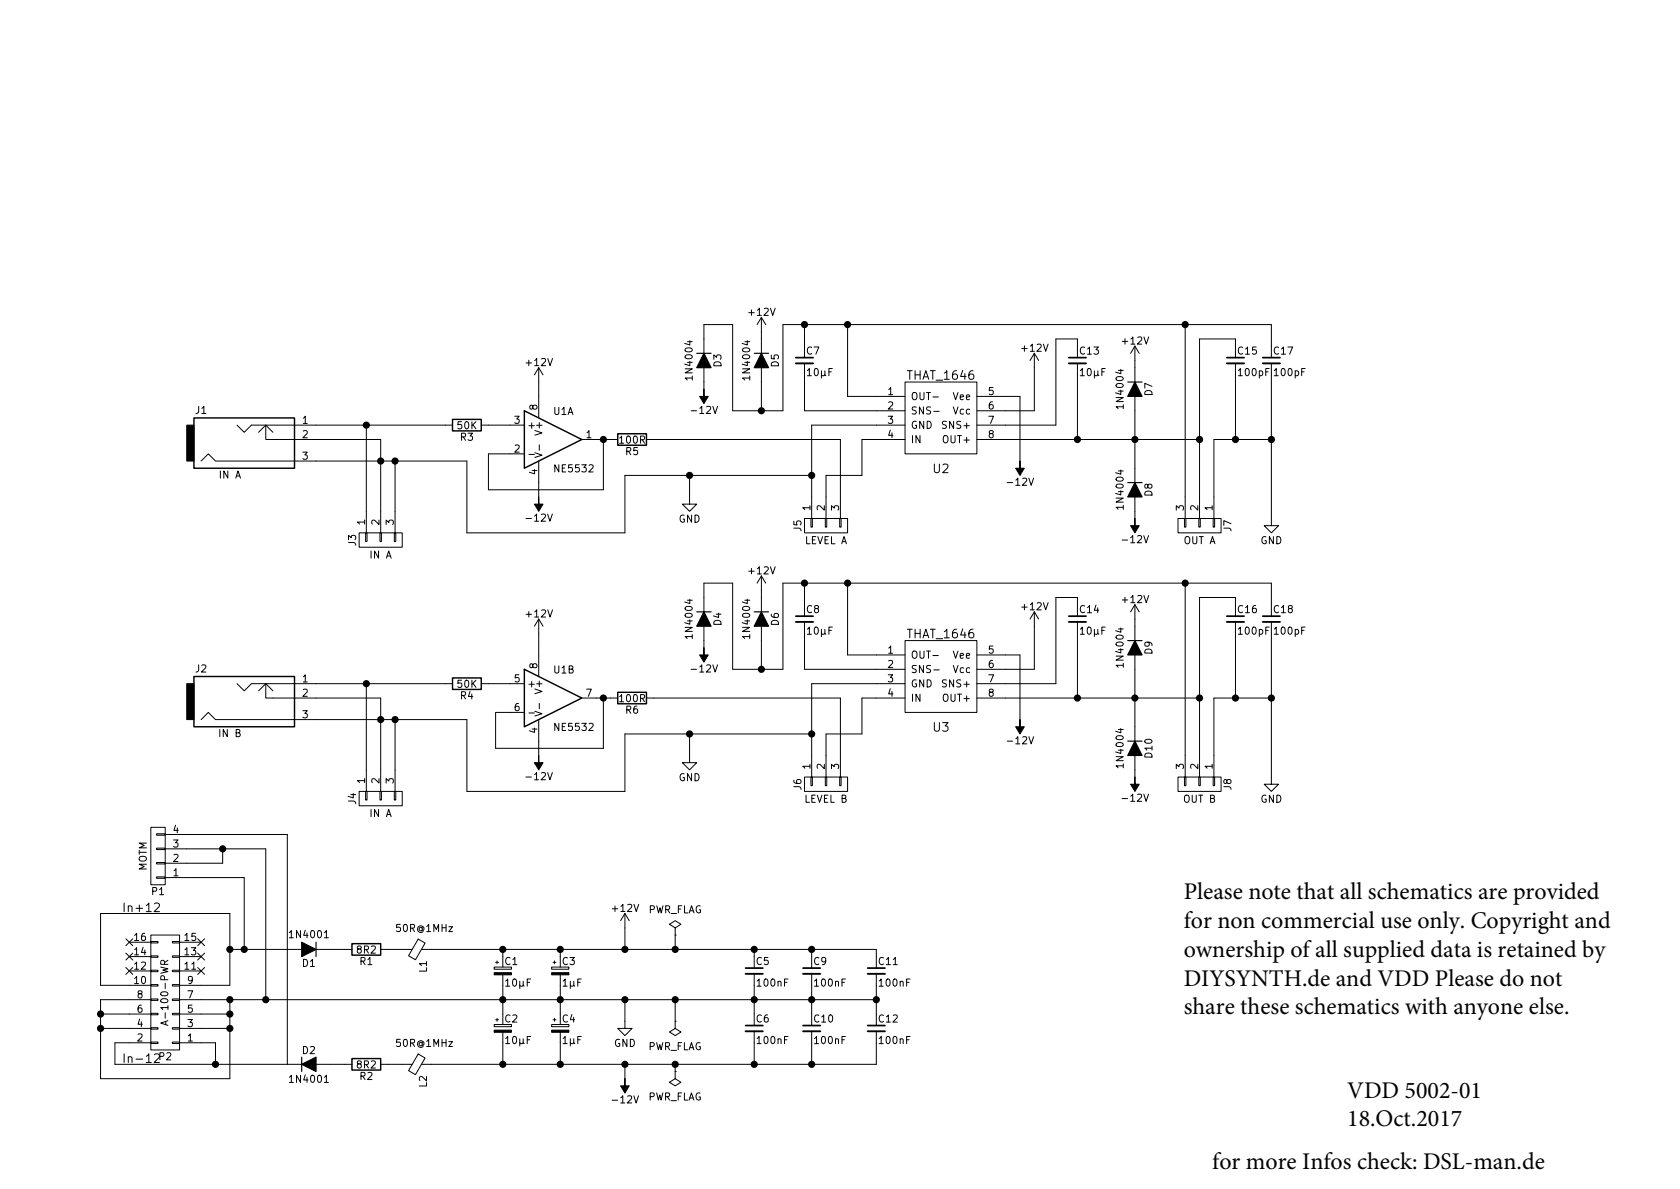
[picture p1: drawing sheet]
<svg xmlns="http://www.w3.org/2000/svg" width="297mm" height="210mm" viewBox="0 0 297 210" stroke-linecap="round" stroke-linejoin="round" font-family="sans-serif">
<g fill="none" stroke="#000" stroke-width=".18">
<path d="M134.6 56.1l-.7 1.3M134.6 56.1v16.5M134.6 56.1l.8 1.3M142.2 57.4v3.8M149.9 57.4v12.7h10.1M209.5 57.4v34.3M41.9 75.2l1.3 1.2 1.2-1.2h35.6M45.7 76.4l1.3-1.2 1.3 1.2M47 75.2v2.5h20.3v16.5M64.8 75.2v19M85.1 75.2h7.6M95.2 65l-.7 1.3"/>
<path d="M95.2 65v8.9M95.2 65l.8 1.3M95.4 78.7v.9M102.9 77.7h6.3M106.7 77.7v8.9h-20.3v-6.3h6.3M114.3 77.7h34.3v14M142.2 64.3v8.3h17.8M160 67.6h12.7v12.7h-12.7zM160 75.2h-16.5v16.5M160 77.7h-7.6v6.4h-6.4v7.6M164.9 70.2h1M165.1 72.7h1"/>
<path d="M172.7 70.1h7.6v11.4M172.7 77.7h39.4M182.9 62.5v10.1h-10.2M182.9 62.5l.7 1.2M182.9 62.5l-.8 1.2M190.5 61.2v-1.3h-3.8v15.3h-14M190.5 64.3v13.4M200.7 61.2v30.5M200.7 61.2l.7 1.3M200.7 61.2l-.8 1.3M218.4 61.2v-1.3h-6.3v31.8M218.4 64.3v13.4"/>
<path d="M224.8 77.7h-10.2v14M224.8 64.3v28.7h1.3l-1.3 1.2-1.3-1.2h1.3M224.8 61.2v-3.8h-86.4v15.2h-8.9v-15.2h-5v11.4M35.6 81.5l1.2-1.2 1.3 1.2h44.4v12.7h28v-10.1h33M63.5 94.2h7.6v2.6h-7.6zM64.6 94.2h.3v1.6h-.3zM67.2 94.2h.2v1.6h-.2zM69.7 94.2h.3v1.6h-.3zM69.8 81.5v12.7M93.5 80.4h1M94.6 80.1l1.2 .4-1.2 .4M95.2 81.5v6.4"/>
<path d="M121.9 84.1v5h1.3l-1.3 1.3-1.2-1.3h1.2M142.2 91.7h7.7v2.5h-7.7zM143.4 91.7h.2v1.5h-.2zM145.9 91.7h.3v1.5h-.3zM148.5 91.7h.2v1.5h-.2zM208.3 91.7h7.6v2.5h-7.6zM209.4 91.7h.3v1.5h-.3zM212 91.7h.2v1.5h-.2zM214.5 91.7h.3v1.5h-.3zM95.2 109.5l-.7 1.2M95.2 109.5v10.1M95.2 109.5l.8 1.2"/>
<path d="M134.6 101.8l-.7 1.3M134.6 101.8v16.6M134.6 101.8l.8 1.3M142.2 110v8.4h17.8M142.2 103.1v3.8M149.9 103.1v12.7h10.1M160 113.3h12.7v12.7h-12.7zM164.9 115.9h1M165.1 118.5h1M172.7 115.8h7.6v11.4M182.9 108.2v10.2h-10.2M182.9 108.2l.7 1.3"/>
<path d="M182.9 108.2l-.8 1.3M190.5 106.9v-1.2h-3.8v15.2h-14M190.5 110v13.4M200.7 106.9v30.5M200.7 106.9l.7 1.3M200.7 106.9l-.8 1.3M209.5 103.1v34.3M218.4 106.9v-1.2h-6.3v31.7M218.4 110v13.4M224.8 110v28.7h1.3l-1.3 1.2-1.3-1.2h1.3M224.8 106.9v-3.8h-86.4v15.3h-8.9v-15.3h-5v11.4M35.6 127.2l1.2-1.2 1.3 1.2h44.4v12.7h28v-10.1h33"/>
<path d="M41.9 120.9l1.3 1.3 1.2-1.3h35.6M45.7 122.2l1.3-1.3 1.3 1.3M47 120.9v2.5h20.3v16.5M63.5 139.9h7.6v2.6h-7.6zM64.6 139.9h.3v1.6h-.3zM64.8 120.9v19M67.2 139.9h.2v1.6h-.2zM69.7 139.9h.3v1.6h-.3zM69.8 127.2v12.7M85.1 120.9h7.6M93.5 126.1h1M94.6 125.8l1.2 .4-1.2 .4"/>
<path d="M95.2 127.2v6.4M95.4 124.4v.9M102.9 123.4h6.3M106.7 123.4v8.9h-19.1v-6.3h5.1M114.3 123.4h34.3v14M121.9 129.8v5.1h1.3l-1.3 1.2-1.2-1.2h1.2M142.2 137.4h7.7v2.5h-7.7zM143.4 137.4h.2v1.5h-.2zM145.9 137.4h.3v1.5h-.3zM148.5 137.4h.2v1.5h-.2zM160 120.9h-16.5v16.5M160 123.4h-7.6v6.4h-6.4v7.6"/>
<path d="M172.7 123.4h39.4M208.3 137.4h7.6v2.5h-7.6zM209.4 137.4h.3v1.5h-.3zM212 137.4h.2v1.5h-.2zM214.5 137.4h.3v1.5h-.3zM224.8 123.4h-10.2v14M26.7 146.3h2.5v10.2h-2.5zM27.3 159.8l.2-.1h.4l.2 .1 .1 .3-.1 .2-.8 .9h.9M27.7 147.4h1.5v.3h-1.5zM27.7 150h1.5v.2h-1.5zM27.7 152.5h1.5v.3h-1.5zM27.7 155.1h1.5v.2h-1.5z"/>
<path d="M29.2 155.2h14v12.7M29.2 150.1h17.8v26.7M29.2 147.6h21.6v40.6M39.4 150.1v2.5h-10.2M17.8 179.3h8.9M22.3 166l1.2 1.2M22.3 168.5l1.2 1.3M22.3 171.1l1.2 1.2M22.9 171.7h3.8M22.9 169.2h3.8M22.9 166.6h3.8M23.5 166l-1.2 1.2"/>
<path d="M23.5 168.5l-1.2 1.3M23.5 171.1l-1.2 1.2M26.7 176.8h-8.9v13.9h22.8v-13.9M26.7 174.2h-8.9v-12.7h22.8v12.7h-8.9M26.7 165.3h5v20.4h-5zM26.7 166.5h1.2v.2h-1.2zM26.7 169h1.2v.3h-1.2zM26.7 171.6h1.2v.2h-1.2zM26.7 174.1h1.2v.3h-1.2zM26.7 176.7h1.2v.2h-1.2zM26.7 179.2h1.2v.2h-1.2zM29.1 170.5l-.1-.6h-.5l-.1 .6h1.3"/>
<path d="M29.7 169.8l-.6 .4M30.5 166.5h1.2v.2h-1.2zM30.5 169h1.2v.3h-1.2zM30.5 171.6h1.2v.2h-1.2zM30.5 174.1h1.2v.3h-1.2zM30.5 176.7h1.2v.2h-1.2zM30.5 179.2h1.2v.2h-1.2zM31.7 179.3h8.9M31.7 176.8h123.2M31.7 171.7h3.9M31.7 169.2h3.9M31.7 166.6h3.9"/>
<path d="M35 166l1.2 1.2M35 168.5l1.2 1.3M35 171.1l1.2 1.2M36.2 166l-1.2 1.2M36.2 168.5l-1.2 1.3M36.2 171.1l-1.2 1.2M40.6 167.9h21.6M57.4 165.8h.7M67.3 167.9h5.6M73.9 166.1l1.3 .7-1.7 2.9-1.3-.7zM74.5 167.9h80.4v1.3M87.4 171h3v.4h-3z"/>
<path d="M87.6 170.2h.5M87.9 169.9v.5M88.9 167.9v1.3M88.9 172.4v6.9M97.5 171h3.1v.4h-3.1zM97.8 170.2h.5M98 169.9v.5M99.1 167.9v1.3M99.1 172.4v6.9M110.5 176.8v5.1h1.3l-1.3 1.2-1.3-1.2h1.3M110.5 161.5v6.4M110.5 161.5l.8 1.3"/>
<path d="M110.5 161.5l-.8 1.3M119.4 165.3h.1M119.4 164.1l1-.7-1-.6-1 .6 1 .7v1.2M119.4 165.3v2.6M119.4 176.8v3.8M133.3 167.9v1.3M133.3 172.2v7.1M143.5 167.9v1.3M143.5 172.2v7.1M154.9 172.2v7.1M17.8 181.9h8.9M26.7 184.4h-6.4v3.8h41.9"/>
<path d="M26.7 181.7h1.2v.3h-1.2zM26.7 184.3h1.2v.2h-1.2zM27.3 186.5l.2-.1h.4l.2 .1 .1 .3-.1 .2-.8 .9h.9M29.3 180.6v.6M29.7 180.5l-1.3 .4 1.3 .4M30.5 181.7h1.2v.3h-1.2zM30.5 184.3h1.2v.2h-1.2zM31.7 184.4h6.4v3.8M31.7 181.9h8.9M57.4 191.4h.7M67.3 188.2h5.6M73.9 186.4l1.3 .7-1.7 2.9-1.3-.7z"/>
<path d="M87.4 181.2h3v.4h-3zM87.6 180.3h.5M87.9 180.1v.5M88.9 182.5v5.7M97.5 181.2h3.1v.4h-3.1zM97.8 180.3h.5M98 180.1v.5M99.1 182.5v5.7M110.5 188.2v2.5M119.4 180.6h.1M119.4 180.6v1.3l1 .6-1 .6-1-.6 1-.6M119.4 189.5h.1"/>
<path d="M119.4 189.5v1.2l1 .7-1 .6-1-.6 1-.7M119.4 188.2v1.3M133.3 182.4v5.8M143.5 182.4v5.8M154.9 182.4v5.8h-80.4"/>
</g>
<path d="M123.2 62.5h2.5M133.3 62.5h2.6M199.4 67.6h2.5M199.4 85.3h2.5M123.2 108.2h2.5M133.3 108.2h2.6M199.4 113.3h2.5M199.4 131.1h2.5M55.9 166.6v2.6M53.3 186.9v2.6" fill="none" stroke="#000" stroke-width=".2"/>
<path d="M124.5 62.5l1.2 2.5h-2.5zM134.6 62.5l1.3 2.5h-2.6zM200.7 67.6l1.2 2.5h-2.5zM200.7 85.3l1.2 2.6h-2.5zM124.5 108.2l1.2 2.5h-2.5zM134.6 108.2l1.3 2.5h-2.6zM200.7 113.3l1.2 2.5h-2.5zM200.7 131.1l1.2 2.5h-2.5zM53.3 166.6l2.6 1.3-2.6 1.3zM53.3 188.2l2.6-1.3v2.6z" fill="#000" stroke="#000" stroke-width=".2"/>
<g fill="#000" stroke="#000" stroke-width=".18">
<path d="M124.5 68.8v1.3h.7l-.7 1.3-.8-1.3h.8zM33 75.2h1.3v6.3h-1.3zM95.2 87.9v1.2h.8l-.8 1.3-.7-1.3h.7zM180.3 81.5v1.3h.8l-.8 1.3-.7-1.3h.7zM200.7 91.7v1.3h.7l-.7 1.2-.8-1.2h.8zM124.5 114.5v1.3h.7l-.7 1.3-.8-1.3h.8zM33 120.9h1.3v6.3h-1.3zM95.2 133.6v1.3h.8l-.8 1.2-.7-1.2h.7zM180.3 127.2v1.3h.8l-.8 1.3-.7-1.3h.7zM200.7 137.4v1.3h.7l-.7 1.2-.8-1.2h.8zM87.4 172h3v.4h-3zM97.5 172h3.1v.4h-3.1z"/>
<path d="M87.4 182.2h3v.3h-3zM97.5 182.2h3.1v.3h-3.1zM110.5 190.7v1.3h.8l-.8 1.3-.8-1.3h.8z"/>
</g>
<g fill="#000" stroke="#000" stroke-width=".25">
<circle cx="142.2" cy="57.4" r=".51"/>
<circle cx="149.9" cy="57.4" r=".51"/>
<circle cx="209.6" cy="57.4" r=".51"/>
<circle cx="64.8" cy="75.2" r=".51"/>
<circle cx="106.7" cy="77.7" r=".51"/>
<circle cx="134.6" cy="72.6" r=".51"/>
<circle cx="190.5" cy="77.7" r=".51"/>
<circle cx="200.7" cy="77.7" r=".51"/>
<circle cx="212.1" cy="77.7" r=".51"/>
<circle cx="218.4" cy="77.7" r=".51"/>
<circle cx="224.8" cy="77.7" r=".51"/>
<circle cx="67.3" cy="81.5" r=".51"/>
<circle cx="69.9" cy="81.5" r=".51"/>
<circle cx="121.9" cy="84.1" r=".51"/>
<circle cx="143.5" cy="84.1" r=".51"/>
<circle cx="134.6" cy="118.4" r=".51"/>
<circle cx="142.2" cy="103.1" r=".51"/>
<circle cx="149.9" cy="103.1" r=".51"/>
<circle cx="209.6" cy="103.1" r=".51"/>
<circle cx="64.8" cy="120.9" r=".51"/>
<circle cx="67.3" cy="127.2" r=".51"/>
<circle cx="69.9" cy="127.2" r=".51"/>
<circle cx="106.7" cy="123.4" r=".51"/>
<circle cx="121.9" cy="129.8" r=".51"/>
<circle cx="143.5" cy="129.8" r=".51"/>
<circle cx="190.5" cy="123.4" r=".51"/>
<circle cx="200.7" cy="123.4" r=".51"/>
<circle cx="212.1" cy="123.4" r=".51"/>
<circle cx="218.4" cy="123.4" r=".51"/>
<circle cx="224.8" cy="123.4" r=".51"/>
<circle cx="39.4" cy="150.1" r=".51"/>
<circle cx="17.8" cy="179.3" r=".51"/>
<circle cx="40.6" cy="167.9" r=".51"/>
<circle cx="40.6" cy="176.8" r=".51"/>
<circle cx="40.6" cy="179.3" r=".51"/>
<circle cx="43.2" cy="167.9" r=".51"/>
<circle cx="47" cy="176.8" r=".51"/>
<circle cx="88.9" cy="167.9" r=".51"/>
<circle cx="88.9" cy="176.8" r=".51"/>
<circle cx="99.1" cy="167.9" r=".51"/>
<circle cx="99.1" cy="176.8" r=".51"/>
<circle cx="110.5" cy="167.9" r=".51"/>
<circle cx="110.5" cy="176.8" r=".51"/>
<circle cx="119.4" cy="176.8" r=".51"/>
<circle cx="119.4" cy="167.9" r=".51"/>
<circle cx="133.4" cy="176.8" r=".51"/>
<circle cx="133.4" cy="167.9" r=".51"/>
<circle cx="143.5" cy="176.8" r=".51"/>
<circle cx="143.5" cy="167.9" r=".51"/>
<circle cx="154.9" cy="176.8" r=".51"/>
<circle cx="17.8" cy="181.9" r=".51"/>
<circle cx="38.1" cy="188.2" r=".51"/>
<circle cx="40.6" cy="181.9" r=".51"/>
<circle cx="88.9" cy="188.2" r=".51"/>
<circle cx="99.1" cy="188.2" r=".51"/>
<circle cx="110.5" cy="188.2" r=".51"/>
<circle cx="119.4" cy="188.2" r=".51"/>
<circle cx="133.3" cy="188.2" r=".51"/>
<circle cx="143.5" cy="188.2" r=".51"/>
</g>
<g fill="none" stroke="#000" stroke-width=".33">
<path d="M140.7 64.3h3.1M189 64.3h3M216.9 64.3h3.1M223.3 64.3h3M140.7 110h3.1M189 110h3M216.9 110h3.1M223.3 110h3M131.8 172.2h3.1M142 172.2h3M153.4 172.2h3.1M131.8 182.4h3.1"/>
<path d="M142 182.4h3M153.4 182.4h3.1"/>
</g>
<g fill="none" stroke="#000" stroke-width=".3">
<path d="M140.7 63.2h3.1M189 63.2h3M216.9 63.2h3.1M223.3 63.2h3M140.7 109h3.1M189 109h3M216.9 109h3.1M223.3 109h3M131.8 171.2h3.1M142 171.2h3M153.4 171.2h3.1M131.8 181.4h3.1"/>
<path d="M142 181.4h3M153.4 181.4h3.1"/>
</g>
<path d="M34.3 73.9h17.8v8.9h-17.8zM80 74.2h5.1v2h-5.1zM92.7 72.6l10.2 5.1-10.2 5.1zM109.2 76.7h5.1v2h-5.1zM34.3 119.6h17.8v8.9h-17.8zM80 119.9h5.1v2h-5.1zM92.7 118.4l10.2 5-10.2 5.1zM109.2 122.4h5.1v2.1h-5.1zM62.2 166.9h5.1v2h-5.1zM62.2 187.2h5.1v2h-5.1z" fill="none" stroke="#000" stroke-width=".25"/>
<g font-size="4.2">
<text x="209.3" y="159">Please note that all schematics are provided</text>
<text x="209.3" y="164.1">for non commercial use only. Copyright and</text>
<text x="209.3" y="169.2">ownership of all supplied data is retained by</text>
<text x="209.3" y="174.3">DIYSYNTH.de and VDD Please do not</text>
<text x="209.3" y="179.4">share these schematics with anyone else.</text>
<text x="238.2" y="194.1">VDD 5002-01</text>
<text x="238.2" y="199.2">18.Oct.2017</text>
<text x="214.3" y="206.6">for more Infos check: DSL-man.de</text>
</g>
<g font-size="2.1">
<text x="160.6" y="67.2">THAT_1646</text>
<text x="165" y="83.7">U2</text>
<text x="160.6" y="112.9">THAT_1646</text>
<text x="165" y="129.4">U3</text>
<text x="21.6" y="161.3">In+12</text>
<text x="21.6" y="188">In-12</text>
</g>
<g font-size="1.8">
<text x="132.5" y="55.8">+12V</text>
<text x="93.2" y="64.7">+12V</text>
<text x="127.5" y="64.9" transform="rotate(-90 127.5 64.9)">D3</text>
<text x="137.7" y="64.9" transform="rotate(-90 137.7 64.9)">D5</text>
<text x="142.6" y="62.7">C7</text>
<text x="180.8" y="62.2">+12V</text>
<text x="191" y="62.7">C13</text>
<text x="198.6" y="60.9">+12V</text>
<text x="218.9" y="62.7">C15</text>
<text x="225.3" y="62.7">C17</text>
<text x="122.5" y="66.8" transform="rotate(-90 122.5 66.8)">1N4004</text>
<text x="132.6" y="66.8" transform="rotate(-90 132.6 66.8)">1N4004</text>
<text x="142.8" y="66.5">10µF</text>
<text x="157" y="69.8">1</text>
<text x="161" y="70.7">OUT-</text>
<text x="168.6" y="70.7">Vee</text>
<text x="174.8" y="69.8">5</text>
<text x="191.1" y="66.5">10µF</text>
<text x="198.7" y="71.9" transform="rotate(-90 198.7 71.9)">1N4004</text>
<text x="203.7" y="69.9" transform="rotate(-90 203.7 69.9)">D7</text>
<text x="219.1" y="66.5">100pF</text>
<text x="225.5" y="66.5">100pF</text>
<text x="34.6" y="73.2">J1</text>
<text x="53.5" y="74.9">1</text>
<text x="53.5" y="77.5">2</text>
<text x="80.9" y="75.9">50K</text>
<text x="81.4" y="77.9">R3</text>
<text x="91" y="74.9">3</text>
<text x="93.2" y="75.8">+</text>
<text x="95" y="72.5" transform="rotate(-90 95 72.5)">8</text>
<text x="95.9" y="76.6" transform="rotate(-90 95.9 76.6)">V+</text>
<text x="97.8" y="73.3">U1A</text>
<text x="103.7" y="77.5">1</text>
<text x="122.6" y="73.2">-12V</text>
<text x="157" y="72.4">2</text>
<text x="157" y="74.9">3</text>
<text x="157" y="77.5">4</text>
<text x="161" y="73.3">SNS-</text>
<text x="161" y="75.8">GND</text>
<text x="167" y="75.8">SNS+</text>
<text x="168.6" y="73.3">Vcc</text>
<text x="174.8" y="72.4">6</text>
<text x="174.8" y="74.9">7</text>
<text x="174.8" y="77.5">8</text>
<text x="53.5" y="81.3">3</text>
<text x="91" y="80">2</text>
<text x="95" y="83.9" transform="rotate(-90 95 83.9)">4</text>
<text x="98.2" y="83.5">NE5532</text>
<text x="109.7" y="78.4">100R</text>
<text x="110.6" y="80.5">R5</text>
<text x="161" y="78.4">IN</text>
<text x="166.9" y="78.4">OUT+</text>
<text x="38.9" y="84.6">IN A</text>
<text x="178.5" y="85.9">-12V</text>
<text x="198.7" y="89.7" transform="rotate(-90 198.7 89.7)">1N4004</text>
<text x="203.7" y="87.7" transform="rotate(-90 203.7 87.7)">D8</text>
<text x="64.5" y="92.8" transform="rotate(-90 64.5 92.8)">1</text>
<text x="67.1" y="92.8" transform="rotate(-90 67.1 92.8)">2</text>
<text x="69.6" y="92.8" transform="rotate(-90 69.6 92.8)">3</text>
<text x="93.4" y="92.2">-12V</text>
<text x="120" y="92.4">GND</text>
<text x="141.7" y="93.9" transform="rotate(-90 141.7 93.9)">J5</text>
<text x="143.3" y="90.3" transform="rotate(-90 143.3 90.3)">1</text>
<text x="145.8" y="90.3" transform="rotate(-90 145.8 90.3)">2</text>
<text x="148.3" y="90.3" transform="rotate(-90 148.3 90.3)">3</text>
<text x="209.3" y="90.3" transform="rotate(-90 209.3 90.3)">3</text>
<text x="211.8" y="90.3" transform="rotate(-90 211.8 90.3)">2</text>
<text x="214.4" y="90.3" transform="rotate(-90 214.4 90.3)">1</text>
<text x="217.7" y="93.9" transform="rotate(-90 217.7 93.9)">J7</text>
<text x="62.9" y="96.5" transform="rotate(-90 62.9 96.5)">J3</text>
<text x="65.5" y="98.7">IN A</text>
<text x="132.5" y="101.5">+12V</text>
<text x="142.3" y="96.2">LEVEL A</text>
<text x="198.8" y="96">-12V</text>
<text x="209.3" y="96.2">OUT A</text>
<text x="222.8" y="96.2">GND</text>
<text x="180.8" y="107.9">+12V</text>
<text x="198.6" y="106.6">+12V</text>
<text x="93.2" y="109.2">+12V</text>
<text x="122.5" y="112.6" transform="rotate(-90 122.5 112.6)">1N4004</text>
<text x="127.5" y="110.6" transform="rotate(-90 127.5 110.6)">D4</text>
<text x="132.6" y="112.6" transform="rotate(-90 132.6 112.6)">1N4004</text>
<text x="137.7" y="110.6" transform="rotate(-90 137.7 110.6)">D6</text>
<text x="142.6" y="108.4">C8</text>
<text x="142.8" y="112.2">10µF</text>
<text x="191" y="108.4">C14</text>
<text x="191.1" y="112.2">10µF</text>
<text x="218.9" y="108.4">C16</text>
<text x="219.1" y="112.2">100pF</text>
<text x="225.3" y="108.4">C18</text>
<text x="225.5" y="112.2">100pF</text>
<text x="34.6" y="118.9">J2</text>
<text x="95" y="118.2" transform="rotate(-90 95 118.2)">8</text>
<text x="97.9" y="119.1">U1B</text>
<text x="122.6" y="118.9">-12V</text>
<text x="157" y="115.6">1</text>
<text x="157" y="118.1">2</text>
<text x="161" y="116.5">OUT-</text>
<text x="161" y="119">SNS-</text>
<text x="168.6" y="116.5">Vee</text>
<text x="168.6" y="119">Vcc</text>
<text x="174.8" y="115.6">5</text>
<text x="174.8" y="118.1">6</text>
<text x="198.7" y="117.6" transform="rotate(-90 198.7 117.6)">1N4004</text>
<text x="203.7" y="115.7" transform="rotate(-90 203.7 115.7)">D9</text>
<text x="53.5" y="120.6">1</text>
<text x="53.5" y="123.2">2</text>
<text x="80.9" y="121.6">50K</text>
<text x="81.4" y="123.6">R4</text>
<text x="91" y="120.6">5</text>
<text x="91" y="125.7">6</text>
<text x="93.2" y="121.5">+</text>
<text x="95.9" y="122.3" transform="rotate(-90 95.9 122.3)">V+</text>
<text x="103.7" y="123.2">7</text>
<text x="109.7" y="124.1">100R</text>
<text x="157" y="120.6">3</text>
<text x="157" y="123.2">4</text>
<text x="161" y="121.5">GND</text>
<text x="161" y="124.1">IN</text>
<text x="166.9" y="124.1">OUT+</text>
<text x="167" y="121.5">SNS+</text>
<text x="174.8" y="120.6">7</text>
<text x="174.8" y="123.2">8</text>
<text x="38.9" y="130.3">IN B</text>
<text x="53.5" y="127">3</text>
<text x="95" y="129.6" transform="rotate(-90 95 129.6)">4</text>
<text x="98.2" y="129.2">NE5532</text>
<text x="110.6" y="126.2">R6</text>
<text x="178.5" y="131.6">-12V</text>
<text x="93.4" y="137.9">-12V</text>
<text x="143.3" y="136" transform="rotate(-90 143.3 136)">1</text>
<text x="145.8" y="136" transform="rotate(-90 145.8 136)">2</text>
<text x="148.3" y="136" transform="rotate(-90 148.3 136)">3</text>
<text x="198.7" y="135.4" transform="rotate(-90 198.7 135.4)">1N4004</text>
<text x="203.7" y="134" transform="rotate(-90 203.7 134)">D10</text>
<text x="209.3" y="136" transform="rotate(-90 209.3 136)">3</text>
<text x="211.8" y="136" transform="rotate(-90 211.8 136)">2</text>
<text x="214.4" y="136" transform="rotate(-90 214.4 136)">1</text>
<text x="62.9" y="142.2" transform="rotate(-90 62.9 142.2)">J4</text>
<text x="64.5" y="138.5" transform="rotate(-90 64.5 138.5)">1</text>
<text x="67.1" y="138.5" transform="rotate(-90 67.1 138.5)">2</text>
<text x="69.6" y="138.5" transform="rotate(-90 69.6 138.5)">3</text>
<text x="120" y="138.1">GND</text>
<text x="141.7" y="139.6" transform="rotate(-90 141.7 139.6)">J6</text>
<text x="142.3" y="141.9">LEVEL B</text>
<text x="198.8" y="141.8">-12V</text>
<text x="209.3" y="141.9">OUT B</text>
<text x="217.7" y="139.6" transform="rotate(-90 217.7 139.6)">J8</text>
<text x="222.8" y="141.9">GND</text>
<text x="30.6" y="149.9">3</text>
<text x="30.6" y="147.3">4</text>
<text x="65.5" y="144.5">IN A</text>
<text x="25.9" y="154.1" transform="rotate(-90 25.9 154.1)">MOTM</text>
<text x="30.6" y="154.9">1</text>
<text x="30.6" y="152.4">2</text>
<text x="26.9" y="158.3">P1</text>
<text x="108.4" y="161.2">+12V</text>
<text x="114.4" y="161.5">PWR_FLAG</text>
<text x="23.8" y="166.4">16</text>
<text x="32.7" y="166.4">15</text>
<text x="51.5" y="165.9">1N4001</text>
<text x="70.2" y="164.8">50R@1MHz</text>
<text x="23.8" y="174">10</text>
<text x="23.8" y="171.4">12</text>
<text x="23.8" y="168.9">14</text>
<text x="32.7" y="171.4">11</text>
<text x="32.7" y="168.9">13</text>
<text x="33.2" y="174">9</text>
<text x="53.5" y="171">D1</text>
<text x="63.1" y="168.6">8R2</text>
<text x="63.7" y="170.6">R1</text>
<text x="75.5" y="171.9" transform="rotate(-90 75.5 171.9)">L1</text>
<text x="89.3" y="170.6">C1</text>
<text x="99.4" y="170.6">C3</text>
<text x="133.7" y="170.6">C5</text>
<text x="143.9" y="170.6">C9</text>
<text x="155.4" y="170.6">C11</text>
<text x="24.3" y="179.1">6</text>
<text x="24.3" y="176.5">8</text>
<text x="33.2" y="179.1">5</text>
<text x="33.2" y="176.5">7</text>
<text x="89.5" y="174.4">10µF</text>
<text x="99.5" y="174.4">1µF</text>
<text x="134" y="174.4">100nF</text>
<text x="144.2" y="174.4">100nF</text>
<text x="155.6" y="174.4">100nF</text>
<text x="24.3" y="184.1">2</text>
<text x="24.3" y="181.6">4</text>
<text x="29.7" y="180.3" transform="rotate(-90 29.7 180.3)">A-100-PWR</text>
<text x="33.2" y="184.1">1</text>
<text x="33.2" y="181.6">3</text>
<text x="70.2" y="185.1">50R@1MHz</text>
<text x="89.3" y="180.8">C2</text>
<text x="89.5" y="184.6">10µF</text>
<text x="99.4" y="180.8">C4</text>
<text x="99.5" y="184.6">1µF</text>
<text x="108.5" y="185.1">GND</text>
<text x="114.4" y="185.7">PWR_FLAG</text>
<text x="133.7" y="180.8">C6</text>
<text x="134" y="184.6">100nF</text>
<text x="144" y="180.8">C10</text>
<text x="144.2" y="184.6">100nF</text>
<text x="155.4" y="180.8">C12</text>
<text x="155.6" y="184.6">100nF</text>
<text x="28.1" y="187.5">P2</text>
<text x="51.5" y="191.5">1N4001</text>
<text x="53.5" y="186.4">D2</text>
<text x="63.1" y="188.9">8R2</text>
<text x="63.7" y="191">R2</text>
<text x="75.5" y="192.2" transform="rotate(-90 75.5 192.2)">L2</text>
<text x="108.6" y="195.1">-12V</text>
<text x="114.4" y="194.6">PWR_FLAG</text>
</g>
</svg>
